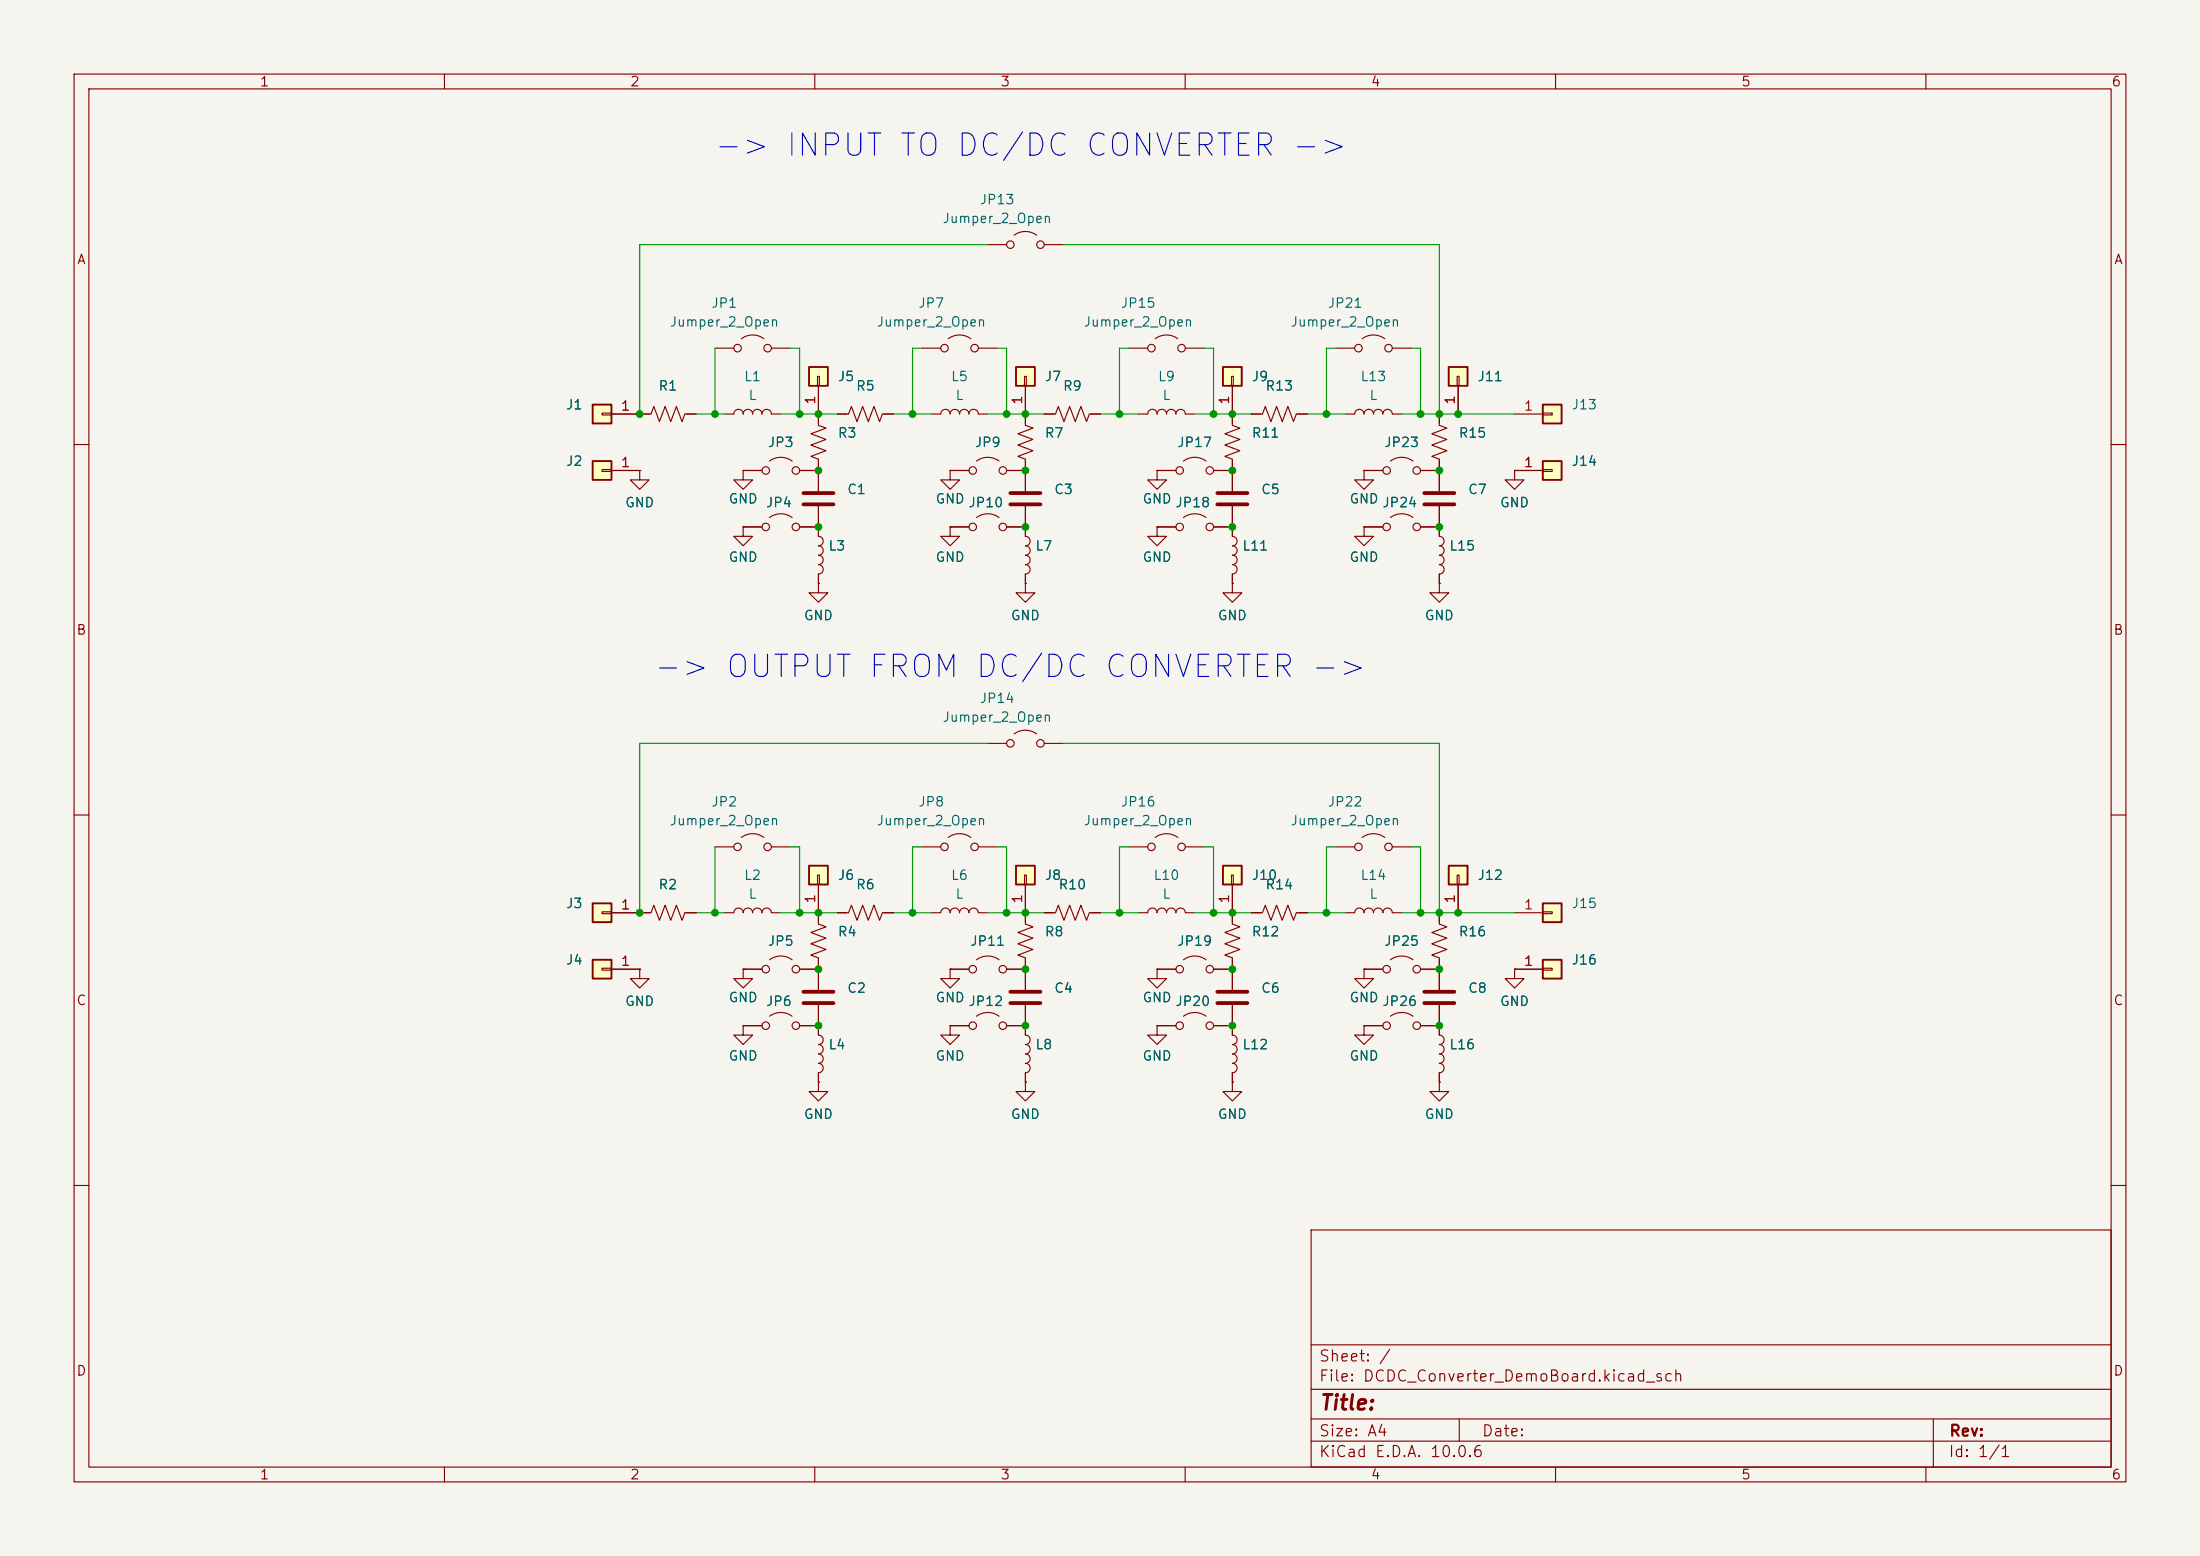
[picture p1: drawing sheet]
<svg xmlns="http://www.w3.org/2000/svg" width="297mm" height="210mm" viewBox="0 0 297 210" stroke-linecap="round" stroke-linejoin="round" font-family="sans-serif">
<path d="M0 0h297v210h-297z" fill="#f5f4ef" stroke="#f5f4ef" stroke-width=".14"/>
<g fill="none" stroke="#840000" stroke-width=".15">
<path d="M10 10h277v190h-277zM12 12h273v186h-273zM60 10v2M110 10v2M160 10v2M210 10v2M260 10v2M10 60h2M285 60h2M10 110h2M285 110h2M110.5 123.2v1.5l1 .4-2 .8 2 .7-2 .8 2 .7-2 .8 1 .4v1.5"/>
<path d="M10 160h2M177 166h108v32h-108zM285 160h2M60 198v2M110 198v2M160 198v2M177 194.5h108M177 191.5h108M177 187.5h108M177 181.5h108M197 191.5v3M210 198v2"/>
<path d="M260 198v2M261 191.5v6.5"/>
</g>
<path d="M165.1 116.8h2.5v2.6h-2.5z" fill="#ffffc2"/>
<path d="M165.1 116.8h2.5v2.6h-2.5z" fill="none" stroke="#840000" stroke-width=".25"/>
<g fill="none" stroke="#840000" stroke-width=".15">
<path d="M152.4 114.3h2.5M156 113a2.54 2.54 0 0 1 3 0M160 114.3h2.6M166.2 118.1h.3v1.3h-.3zM166.4 119.4v3.8M168.9 123.2h1.5l.4-1 .8 2 .7-2 .8 2 .8-2 .7 2 .4-1h1.5"/>
<circle cx="155.4" cy="114.3" r=".51"/>
<circle cx="159.5" cy="114.3" r=".51"/>
</g>
<path d="M137.2 116.8h2.5v2.6h-2.5z" fill="#ffffc2"/>
<path d="M137.2 116.8h2.5v2.6h-2.5z" fill="none" stroke="#840000" stroke-width=".25"/>
<g fill="none" stroke="#840000" stroke-width=".15">
<path d="M136.9 99.1a2.54 2.54 0 0 1 3.1 0M124.5 114.3h2.5M128 113a2.54 2.54 0 0 1 3.1 0M132.1 114.3h2.5M133.3 100.3h2.6M138.3 118.1h.3v1.3h-.3zM138.4 119.4v5.3l1 .4-2 .8 2 .7-2 .8 2 .7-2 .8 1 .4v4.3M141 100.3h2.5M180.3 114.3h2.6M183.9 113a2.54 2.54 0 0 1 3 0M188 114.3h2.5M113 123.2h1.6l.3-1 .8 2 .8-2 .7 2 .8-2 .7 2 .4-1h1.5"/>
<path d="M125.7 123.2h1.3a.64 .64 0 0 1 .6-.6 .64 .64 0 0 1 .7 .6 .64 .64 0 0 1 .6-.6 .64 .64 0 0 1 .6 .6 .64 .64 0 0 1 .7-.6 .64 .64 0 0 1 .6 .6 .64 .64 0 0 1 .6-.6 .64 .64 0 0 1 .7 .6h1.2M128.3 130.8v1.3h1.2l-1.2 1.3-1.3-1.3h1.3M128.3 130.8h.1M128.3 138.4h2.5M128.3 130.8h2.5M131.8 129.5a2.54 2.54 0 0 1 3.1 0M131.8 137.2a2.54 2.54 0 0 1 3.1 0M135.9 138.4h2.5M135.9 130.8h2.5M138.4 135.6v4.1a.64 .64 0 0 1 .7 .6 .64 .64 0 0 1-.7 .7 .64 .64 0 0 1 .7 .6 .64 .64 0 0 1-.7 .6M156.2 138.4v1.3h1.3l-1.3 1.3-1.3-1.3h1.3M156.2 138.4h.1"/>
<path d="M156.2 138.4h2.5M159.8 137.2a2.54 2.54 0 0 1 3 0M163.8 138.4h2.6M138.4 142.2a.64 .64 0 0 1 .7 .7 .64 .64 0 0 1-.7 .6 .64 .64 0 0 1 .7 .7 .64 .64 0 0 1-.7 .6v1.3"/>
<circle cx="127.5" cy="114.3" r=".51"/>
<circle cx="131.6" cy="114.3" r=".51"/>
<circle cx="136.4" cy="100.3" r=".51"/>
<circle cx="140.5" cy="100.3" r=".51"/>
<circle cx="183.4" cy="114.3" r=".51"/>
<circle cx="187.5" cy="114.3" r=".51"/>
<circle cx="131.3" cy="130.8" r=".51"/>
<circle cx="131.3" cy="138.4" r=".51"/>
<circle cx="135.4" cy="130.8" r=".51"/>
<circle cx="135.4" cy="138.4" r=".51"/>
<circle cx="159.3" cy="138.4" r=".51"/>
<circle cx="163.3" cy="138.4" r=".51"/>
</g>
<path d="M136.4 133.9h4.1M136.4 135.4h4.1" fill="none" stroke="#840000" stroke-width=".51"/>
<path d="M109.2 116.8h2.6v2.6h-2.6z" fill="#ffffc2"/>
<path d="M109.2 116.8h2.6v2.6h-2.6z" fill="none" stroke="#840000" stroke-width=".25"/>
<g fill="none" stroke="#840000" stroke-width=".15">
<path d="M110.4 118.1h.2v1.3h-.2zM110.5 119.4v3.8M110.5 130.8v2.8M110.5 135.6v2.8M156.2 130.8v1.3h1.3l-1.3 1.3-1.3-1.3h1.3M156.2 130.8h.1M184.1 138.4v1.3h1.3l-1.3 1.3-1.2-1.3h1.2M184.1 138.4h.1M184.1 130.8v1.3h1.3l-1.3 1.3-1.2-1.3h1.2M184.1 130.8h.1M184.1 138.4h2.6M184.1 130.8h2.6"/>
<path d="M187.7 137.2a2.54 2.54 0 0 1 3.1 0M187.7 129.5a2.54 2.54 0 0 1 3.1 0M191.8 138.4h2.5M191.8 130.8h2.5M194.3 135.6v4.1a.64 .64 0 0 1 .7 .6 .64 .64 0 0 1-.7 .7 .64 .64 0 0 1 .7 .6 .64 .64 0 0 1-.7 .6M194.3 123.2v1.5l1 .4-2 .8 2 .7-2 .8 2 .7-2 .8 1 .4v4.3M204.5 130.8v1.3h1.2l-1.2 1.3-1.3-1.3h1.3M204.5 130.8h.1M138.4 146.1v1.2h1.3l-1.3 1.3-1.2-1.3h1.2M138.4 146.1h.1M166.4 146.1v1.2h1.2l-1.2 1.3-1.3-1.3h1.3M166.4 146.1h.1"/>
<path d="M194.3 142.2a.64 .64 0 0 1 .7 .7 .64 .64 0 0 1-.7 .6 .64 .64 0 0 1 .7 .7 .64 .64 0 0 1-.7 .6v1.3"/>
<circle cx="187.2" cy="138.4" r=".51"/>
<circle cx="187.2" cy="130.8" r=".51"/>
<circle cx="191.3" cy="138.4" r=".51"/>
<circle cx="191.3" cy="130.8" r=".51"/>
</g>
<path d="M108.5 133.9h4M108.5 135.4h4M192.3 133.9h4M192.3 135.4h4" fill="none" stroke="#840000" stroke-width=".51"/>
<path d="M80 121.9h2.5v2.6h-2.5z" fill="#ffffc2"/>
<path d="M80 121.9h2.5v2.6h-2.5z" fill="none" stroke="#840000" stroke-width=".25"/>
<path d="M86.4 63.5v1.3h-1.3l1.3 1.2 1.2-1.2h-1.2M86.4 63.5h.1M81.3 123.1h1.2v.2h-1.2zM82.5 123.2h3.9" fill="none" stroke="#840000" stroke-width=".15"/>
<path d="M80 54.6h2.5v2.6h-2.5z" fill="#ffffc2"/>
<path d="M80 54.6h2.5v2.6h-2.5z" fill="none" stroke="#840000" stroke-width=".25"/>
<path d="M81.3 55.8h1.2v.2h-1.2zM82.5 55.9h3.9" fill="none" stroke="#840000" stroke-width=".15"/>
<path d="M80 62.2h2.5v2.6h-2.5z" fill="#ffffc2"/>
<path d="M80 62.2h2.5v2.6h-2.5z" fill="none" stroke="#840000" stroke-width=".25"/>
<path d="M86.4 55.9h1.5l.4-1 .7 2 .8-2 .8 2 .7-2 .8 2 .4-1h1.5M113 55.9h1.6l.3-1 .8 2 .8-2 .7 2 .8-2 .7 2 .4-1h1.5M81.3 63.4h1.2v.2h-1.2zM82.5 63.5h3.9M194.3 146.1v1.2h1.3l-1.3 1.3-1.3-1.3h1.3M194.3 146.1h.1" fill="none" stroke="#840000" stroke-width=".15"/>
<path d="M109.2 49.5h2.6v2.6h-2.6z" fill="#ffffc2"/>
<path d="M109.2 49.5h2.6v2.6h-2.6z" fill="none" stroke="#840000" stroke-width=".25"/>
<g fill="none" stroke="#840000" stroke-width=".15">
<path d="M97.8 55.9h1.3a.64 .64 0 0 1 .6-.7 .64 .64 0 0 1 .6 .7 .64 .64 0 0 1 .7-.7 .64 .64 0 0 1 .6 .7 .64 .64 0 0 1 .6-.7 .64 .64 0 0 1 .7 .7 .64 .64 0 0 1 .6-.7 .64 .64 0 0 1 .6 .7h1.3M110.4 50.8h.2v1.3h-.2zM110.5 52.1v5.3l1 .4-2 .7 2 .8-2 .8 2 .7-2 .8 1 .4v1.5h-2.6M100.3 63.5v1.3h1.3l-1.3 1.2-1.2-1.2h1.2M100.3 63.5h.1M100.3 63.5h2.6M103.9 62.2a2.54 2.54 0 0 1 3 0M166.4 63.5v2.8M166.4 68.3v2.8M156.2 130.8h2.5M159.8 129.5a2.54 2.54 0 0 1 3 0M163.8 130.8h2.6"/>
<path d="M166.4 135.6v4.1a.64 .64 0 0 1 .6 .6 .64 .64 0 0 1-.6 .7 .64 .64 0 0 1 .6 .6 .64 .64 0 0 1-.6 .6M166.4 123.2v1.5l1 .4-2 .8 2 .7-2 .8 2 .7-2 .8 1 .4v4.3M166.4 142.2a.64 .64 0 0 1 .6 .7 .64 .64 0 0 1-.6 .6 .64 .64 0 0 1 .6 .7 .64 .64 0 0 1-.6 .6v1.3"/>
<circle cx="103.4" cy="63.5" r=".51"/>
<circle cx="107.4" cy="63.5" r=".51"/>
<circle cx="159.3" cy="130.8" r=".51"/>
<circle cx="163.3" cy="130.8" r=".51"/>
</g>
<path d="M164.3 66.5h4.1M164.3 68.1h4.1M164.3 133.9h4.1M164.3 135.4h4.1" fill="none" stroke="#840000" stroke-width=".51"/>
<path d="M80 129.5h2.5v2.6h-2.5z" fill="#ffffc2"/>
<path d="M80 129.5h2.5v2.6h-2.5z" fill="none" stroke="#840000" stroke-width=".25"/>
<g fill="none" stroke="#840000" stroke-width=".15">
<path d="M96.5 47h2.6M100.1 45.7a2.54 2.54 0 0 1 3 0M104.1 47h2.6M125.7 55.9h1.3a.64 .64 0 0 1 .6-.7 .64 .64 0 0 1 .7 .7 .64 .64 0 0 1 .6-.7 .64 .64 0 0 1 .6 .7 .64 .64 0 0 1 .7-.7 .64 .64 0 0 1 .6 .7 .64 .64 0 0 1 .6-.7 .64 .64 0 0 1 .7 .7h1.2M138.4 55.9v1.5l1 .4-2 .7 2 .8-2 .8 2 .7-2 .8 1 .4v4.3M152.4 47h2.5M153.7 55.9h1.2a.64 .64 0 0 1 .7-.7 .64 .64 0 0 1 .6 .7 .64 .64 0 0 1 .6-.7 .64 .64 0 0 1 .7 .7 .64 .64 0 0 1 .6-.7 .64 .64 0 0 1 .6 .7 .64 .64 0 0 1 .7-.7 .64 .64 0 0 1 .6 .7h1.3M156 45.7a2.54 2.54 0 0 1 3 0M160 47h2.6M166.4 55.9v1.5l1 .4-2 .7 2 .8-2 .8 2 .7-2 .8 1 .4v1.5h-2.6M168.9 55.9h1.5l.4-1 .8 2 .7-2 .8 2 .8-2 .7 2 .4-1h1.5M180.3 47h2.6"/>
<path d="M181.6 55.9h1.3a.64 .64 0 0 1 .6-.7 .64 .64 0 0 1 .6 .7 .64 .64 0 0 1 .7-.7 .64 .64 0 0 1 .6 .7 .64 .64 0 0 1 .7-.7 .64 .64 0 0 1 .6 .7 .64 .64 0 0 1 .6-.7 .64 .64 0 0 1 .7 .7h1.2M183.9 45.7a2.54 2.54 0 0 1 3 0M188 47h2.5M194.3 55.9v1.5l1 .4-2 .7 2 .8-2 .8 2 .7-2 .8 1 .4v1.5M100.3 71.1v1.3h1.3l-1.3 1.3-1.2-1.3h1.2M100.3 71.1h.1M100.3 71.1h2.6M103.9 69.9a2.54 2.54 0 0 1 3 0M107.9 71.1h2.6v1.3a.64 .64 0 0 1 .6 .6 .64 .64 0 0 1-.6 .7 .64 .64 0 0 1 .6 .6 .64 .64 0 0 1-.6 .6 .64 .64 0 0 1 .6 .7 .64 .64 0 0 1-.6 .6 .64 .64 0 0 1 .6 .6 .64 .64 0 0 1-.6 .7M110.5 77.5v1.2M128.3 71.1v1.3h1.2l-1.2 1.3-1.3-1.3h1.3M128.3 71.1h.1"/>
<path d="M128.3 63.5v1.3h1.2l-1.2 1.2-1.3-1.2h1.3M128.3 63.5h.1M128.3 71.1h2.5M131.8 69.9a2.54 2.54 0 0 1 3.1 0M135.9 71.1h2.5M138.4 68.3v4.1a.64 .64 0 0 1 .7 .6 .64 .64 0 0 1-.7 .7 .64 .64 0 0 1 .7 .6 .64 .64 0 0 1-.7 .6 .64 .64 0 0 1 .7 .7 .64 .64 0 0 1-.7 .6 .64 .64 0 0 1 .7 .6 .64 .64 0 0 1-.7 .7M138.4 78.7v1.3h1.3l-1.3 1.3-1.2-1.3h1.2M138.4 78.7h.1M138.4 77.5v1.2M156.2 63.5v1.3h1.3l-1.3 1.2-1.3-1.2h1.3M156.2 63.5h.1M156.2 63.5h2.5"/>
<path d="M156.2 71.1h2.5M159.8 62.2a2.54 2.54 0 0 1 3 0M159.8 69.9a2.54 2.54 0 0 1 3 0M163.8 71.1h2.6M96.5 114.3h2.6M100.1 113a2.54 2.54 0 0 1 3 0M104.1 114.3h2.6M81.3 130.7h1.2v.2h-1.2zM82.5 130.8h3.9M86.4 130.8v1.3h-1.3l1.3 1.3 1.2-1.3h-1.2M86.4 130.8h.1M86.4 123.2h1.5l.4-1 .7 2 .8-2 .8 2 .7-2 .8 2 .4-1h1.5"/>
<path d="M97.8 123.2h1.3a.64 .64 0 0 1 .6-.6 .64 .64 0 0 1 .6 .6 .64 .64 0 0 1 .7-.6 .64 .64 0 0 1 .6 .6 .64 .64 0 0 1 .6-.6 .64 .64 0 0 1 .7 .6 .64 .64 0 0 1 .6-.6 .64 .64 0 0 1 .6 .6h1.3M100.3 130.8v1.3h1.3l-1.3 1.3-1.2-1.3h1.2M100.3 130.8h.1M100.3 138.4v1.3h1.3l-1.3 1.3-1.2-1.3h1.2M100.3 138.4h.1M100.3 130.8h2.6M100.3 138.4h2.6M103.9 137.2a2.54 2.54 0 0 1 3 0M103.9 129.5a2.54 2.54 0 0 1 3 0M107.9 138.4h2.6v1.3a.64 .64 0 0 1 .6 .6 .64 .64 0 0 1-.6 .7 .64 .64 0 0 1 .6 .6 .64 .64 0 0 1-.6 .6M107.9 130.8h2.6M128.3 138.4v1.3h1.2l-1.2 1.3-1.3-1.3h1.3"/>
<path d="M128.3 138.4h.1M141 123.2h1.5l.4-1 .7 2 .8-2 .8 2 .7-2 .8 2 .4-1h1.5M153.7 123.2h1.2a.64 .64 0 0 1 .7-.6 .64 .64 0 0 1 .6 .6 .64 .64 0 0 1 .6-.6 .64 .64 0 0 1 .7 .6 .64 .64 0 0 1 .6-.6 .64 .64 0 0 1 .6 .6 .64 .64 0 0 1 .7-.6 .64 .64 0 0 1 .6 .6h1.3M110.5 146.1v1.2h1.3l-1.3 1.3-1.3-1.3h1.3M110.5 146.1h.1M110.5 142.2a.64 .64 0 0 1 .6 .7 .64 .64 0 0 1-.6 .6 .64 .64 0 0 1 .6 .7 .64 .64 0 0 1-.6 .6v1.3"/>
<circle cx="99.6" cy="47" r=".51"/>
<circle cx="103.6" cy="47" r=".51"/>
<circle cx="155.4" cy="47" r=".51"/>
<circle cx="159.5" cy="47" r=".51"/>
<circle cx="183.4" cy="47" r=".51"/>
<circle cx="187.5" cy="47" r=".51"/>
<circle cx="103.4" cy="71.1" r=".51"/>
<circle cx="107.4" cy="71.1" r=".51"/>
<circle cx="131.3" cy="71.1" r=".51"/>
<circle cx="135.4" cy="71.1" r=".51"/>
<circle cx="159.3" cy="63.5" r=".51"/>
<circle cx="159.3" cy="71.1" r=".51"/>
<circle cx="163.3" cy="63.5" r=".51"/>
<circle cx="163.3" cy="71.1" r=".51"/>
<circle cx="99.6" cy="114.3" r=".51"/>
<circle cx="103.6" cy="114.3" r=".51"/>
<circle cx="103.4" cy="130.8" r=".51"/>
<circle cx="103.4" cy="138.4" r=".51"/>
<circle cx="107.4" cy="138.4" r=".51"/>
<circle cx="107.4" cy="130.8" r=".51"/>
</g>
<path d="M136.4 66.5h4.1M136.4 68.1h4.1" fill="none" stroke="#840000" stroke-width=".51"/>
<path d="M165.1 49.5h2.5v2.6h-2.5z" fill="#ffffc2"/>
<path d="M165.1 49.5h2.5v2.6h-2.5z" fill="none" stroke="#840000" stroke-width=".25"/>
<g fill="none" stroke="#840000" stroke-width=".15">
<path d="M166.2 50.8h.3v1.3h-.3zM166.4 52.1v3.8M110.5 78.7v1.3h1.3l-1.3 1.3-1.3-1.3h1.3M110.5 78.7h.1M110.5 63.5v2.8M110.5 68.3v2.8M128.3 63.5h2.5M131.8 62.2a2.54 2.54 0 0 1 3.1 0M135.9 63.5h2.5"/>
<circle cx="131.3" cy="63.5" r=".51"/>
<circle cx="135.4" cy="63.5" r=".51"/>
</g>
<path d="M108.5 66.5h4M108.5 68.1h4" fill="none" stroke="#840000" stroke-width=".51"/>
<path d="M195.6 49.5h2.5v2.6h-2.5z" fill="#ffffc2"/>
<path d="M195.6 49.5h2.5v2.6h-2.5z" fill="none" stroke="#840000" stroke-width=".25"/>
<path d="M196.7 50.8h.3v1.3h-.3zM196.8 52.1v3.8M181.6 123.2h1.3a.64 .64 0 0 1 .6-.6 .64 .64 0 0 1 .6 .6 .64 .64 0 0 1 .7-.6 .64 .64 0 0 1 .6 .6 .64 .64 0 0 1 .7-.6 .64 .64 0 0 1 .6 .6 .64 .64 0 0 1 .6-.6 .64 .64 0 0 1 .7 .6h1.2" fill="none" stroke="#840000" stroke-width=".15"/>
<path d="M137.2 49.5h2.5v2.6h-2.5z" fill="#ffffc2"/>
<path d="M137.2 49.5h2.5v2.6h-2.5z" fill="none" stroke="#840000" stroke-width=".25"/>
<g fill="none" stroke="#840000" stroke-width=".15">
<path d="M133.3 33h2.6M136.9 31.8a2.54 2.54 0 0 1 3.1 0M141 33h2.5M124.5 47h2.5M128 45.7a2.54 2.54 0 0 1 3.1 0M132.1 47h2.5M138.3 50.8h.3v1.3h-.3zM138.4 52.1v3.8M141 55.9h1.5l.4-1 .7 2 .8-2 .8 2 .7-2 .8 2 .4-1h1.5M156.2 71.1v1.3h1.3l-1.3 1.3-1.3-1.3h1.3M156.2 71.1h.1M166.4 71.1v1.3a.64 .64 0 0 1 .6 .6 .64 .64 0 0 1-.6 .7 .64 .64 0 0 1 .6 .6 .64 .64 0 0 1-.6 .6 .64 .64 0 0 1 .6 .7 .64 .64 0 0 1-.6 .6 .64 .64 0 0 1 .6 .6 .64 .64 0 0 1-.6 .7"/>
<path d="M166.4 78.7v1.3h1.2l-1.2 1.3-1.3-1.3h1.3M166.4 78.7h.1M166.4 77.5v1.2"/>
<circle cx="136.4" cy="33" r=".51"/>
<circle cx="140.5" cy="33" r=".51"/>
<circle cx="127.5" cy="47" r=".51"/>
<circle cx="131.6" cy="47" r=".51"/>
</g>
<path d="M195.6 116.8h2.5v2.6h-2.5z" fill="#ffffc2"/>
<path d="M195.6 116.8h2.5v2.6h-2.5z" fill="none" stroke="#840000" stroke-width=".25"/>
<path d="M196.7 118.1h.3v1.3h-.3zM196.8 119.4v3.8" fill="none" stroke="#840000" stroke-width=".15"/>
<path d="M208.3 121.9h2.5v2.6h-2.5z" fill="#ffffc2"/>
<path d="M208.3 121.9h2.5v2.6h-2.5z" fill="none" stroke="#840000" stroke-width=".25"/>
<path d="M204.5 123.2h3.8M208.3 123.1h1.2v.2h-1.2z" fill="none" stroke="#840000" stroke-width=".15"/>
<path d="M208.3 129.5h2.5v2.6h-2.5z" fill="#ffffc2"/>
<path d="M208.3 129.5h2.5v2.6h-2.5z" fill="none" stroke="#840000" stroke-width=".25"/>
<path d="M204.5 130.8h3.8M208.3 130.7h1.2v.2h-1.2z" fill="none" stroke="#840000" stroke-width=".15"/>
<path d="M208.3 54.6h2.5v2.6h-2.5z" fill="#ffffc2"/>
<path d="M208.3 54.6h2.5v2.6h-2.5z" fill="none" stroke="#840000" stroke-width=".25"/>
<path d="M204.5 55.9h3.8M208.3 55.8h1.2v.2h-1.2z" fill="none" stroke="#840000" stroke-width=".15"/>
<path d="M208.3 62.2h2.5v2.6h-2.5z" fill="#ffffc2"/>
<path d="M208.3 62.2h2.5v2.6h-2.5z" fill="none" stroke="#840000" stroke-width=".25"/>
<g fill="none" stroke="#840000" stroke-width=".15">
<path d="M82.5 55.9h5.1M92.7 55.9h1.3M110.5 52.1v5.1M113 55.9h1.3M119.4 55.9h1.2M138.4 52.1v5.1M141 55.9h1.2M147.3 55.9h1.3M166.4 52.1v5.1M168.9 55.9h1.3M175.3 55.9h1.2M194.3 55.9v1.3"/>
<path d="M196.8 52.1v3.8M82.5 63.5h3.9M86.4 63.5h.1M100.3 71.1h.1M100.3 63.5h.1M100.3 63.5h2.6M100.3 71.1h2.6M107.9 63.5h2.6M107.9 71.1h2.6M110.5 78.7h.1M110.5 62.2v4.1M110.5 68.3v4.1"/>
<path d="M110.5 77.5v1.2M128.3 63.5h.1M128.3 71.1h.1M128.3 63.5h2.5M128.3 71.1h2.5M135.9 63.5h2.5M135.9 71.1h2.5M138.4 78.7h.1M138.4 62.2v4.1M138.4 68.3v4.1M138.4 77.5v1.2M156.2 63.5h.1"/>
<path d="M156.2 71.1h.1M156.2 63.5h2.5M156.2 71.1h2.5M163.8 63.5h2.6M163.8 71.1h2.6M166.4 78.7h.1M166.4 62.2v4.1M166.4 68.3v4.1M166.4 77.5v1.2M184.1 71.1v1.3h1.3l-1.3 1.3-1.2-1.3h1.2M184.1 71.1h.1M184.1 63.5v1.3h1.3l-1.3 1.2-1.2-1.2h1.2"/>
<path d="M184.1 63.5h.1M184.1 63.5h2.6M184.1 71.1h2.6M187.7 62.2a2.54 2.54 0 0 1 3.1 0M187.7 69.9a2.54 2.54 0 0 1 3.1 0M191.8 63.5h2.5M191.8 71.1h2.5M194.3 78.7v1.3h1.3l-1.3 1.3-1.3-1.3h1.3M194.3 78.7h.1M194.3 68.3v4.1a.64 .64 0 0 1 .7 .6 .64 .64 0 0 1-.7 .7 .64 .64 0 0 1 .7 .6 .64 .64 0 0 1-.7 .6 .64 .64 0 0 1 .7 .7 .64 .64 0 0 1-.7 .6 .64 .64 0 0 1 .7 .6 .64 .64 0 0 1-.7 .7M194.3 62.2v4.1M194.3 77.5v1.2"/>
<path d="M204.5 63.5v1.3h1.2l-1.2 1.2-1.3-1.2h1.3M204.5 63.5h.1M204.5 63.5h3.8M208.3 63.4h1.2v.2h-1.2zM110.5 119.4v5.1M138.4 119.4v5.1M166.4 119.4v5.1M196.8 119.4v3.8M82.5 130.8h3.9M82.5 123.2h5.1M86.4 130.8h.1M92.7 123.2h1.3"/>
<path d="M100.3 138.4h.1M100.3 130.8h.1M100.3 130.8h2.6M100.3 138.4h2.6M107.9 130.8h2.6M107.9 138.4h2.6M110.5 129.5v4.1M110.5 135.6v4.1M113 123.2h1.3M119.4 123.2h1.2M128.3 130.8h.1M128.3 138.4h.1"/>
<path d="M128.3 130.8h2.5M128.3 138.4h2.5M135.9 130.8h2.5M135.9 138.4h2.5M138.4 129.5v4.1M138.4 135.6v4.1M141 123.2h1.2M147.3 123.2h1.3M156.2 138.4h.1M156.2 130.8h.1M156.2 130.8h2.5M156.2 138.4h2.5"/>
<path d="M163.8 130.8h2.6M163.8 138.4h2.6M166.4 129.5v4.1M166.4 135.6v4.1M168.9 123.2h1.3M175.3 123.2h1.2M184.1 130.8h.1M184.1 138.4h.1M184.1 130.8h2.6M184.1 138.4h2.6M191.8 130.8h2.5M191.8 138.4h2.5"/>
<path d="M194.3 123.2v1.3M194.3 129.5v4.1M194.3 135.6v4.1M204.5 130.8h.1M204.5 130.8h3.8M110.5 146.1h.1M110.5 144.8v1.3M138.4 146.1h.1M138.4 144.8v1.3M166.4 146.1h.1M166.4 144.8v1.3M194.3 146.1h.1"/>
<path d="M194.3 144.8v1.3"/>
<circle cx="187.2" cy="71.1" r=".51"/>
<circle cx="187.2" cy="63.5" r=".51"/>
<circle cx="191.3" cy="71.1" r=".51"/>
<circle cx="191.3" cy="63.5" r=".51"/>
</g>
<path d="M192.3 66.5h4M192.3 68.1h4" fill="none" stroke="#840000" stroke-width=".51"/>
<g fill="none" stroke="#009600" stroke-width=".15">
<path d="M133.3 33h-46.9v22.9M143.5 33h50.8v22.9M94 55.9h3.8M96.5 47v8.9M105.4 55.9h7.6M106.7 47h1.2v8.9M120.6 55.9h5.1M124.5 47h-1.3v8.9M133.3 55.9h7.7M134.6 47h1.3v8.9M148.6 55.9h5.1M152.4 47h-1.3v8.9"/>
<path d="M161.3 55.9h7.6M162.6 47h1.2v8.9M176.5 55.9h5.1M180.3 47h-1.2v8.9M189.2 55.9h15.3M190.5 47h1.3v8.9M96.5 114.3v8.9M106.7 114.3h1.2v8.9M124.5 114.3h-1.3v8.9M133.3 100.3h-46.9v22.9M134.6 114.3h1.3v8.9M143.5 100.3h50.8v22.9"/>
<path d="M152.4 114.3h-1.3v8.9M162.6 114.3h1.2v8.9M180.3 114.3h-1.2v8.9M190.5 114.3h1.3v8.9M94 123.2h3.8M105.4 123.2h7.6M120.6 123.2h5.1M133.3 123.2h7.7M148.6 123.2h5.1M161.3 123.2h7.6M176.5 123.2h5.1M189.2 123.2h15.3"/>
</g>
<g fill="#009600" stroke="#009600" stroke-width=".14">
<circle cx="135.9" cy="55.9" r=".46"/>
<circle cx="138.4" cy="63.5" r=".46"/>
<circle cx="110.5" cy="71.1" r=".46"/>
<circle cx="138.4" cy="71.1" r=".46"/>
<circle cx="138.4" cy="55.9" r=".46"/>
<circle cx="191.8" cy="55.9" r=".46"/>
<circle cx="196.8" cy="55.9" r=".46"/>
<circle cx="194.3" cy="55.9" r=".46"/>
<circle cx="194.3" cy="63.5" r=".46"/>
<circle cx="194.3" cy="71.1" r=".46"/>
<circle cx="196.8" cy="123.2" r=".46"/>
<circle cx="194.3" cy="123.2" r=".46"/>
<circle cx="191.8" cy="123.2" r=".46"/>
<circle cx="194.3" cy="130.8" r=".46"/>
<circle cx="179.1" cy="123.2" r=".46"/>
<circle cx="194.3" cy="138.4" r=".46"/>
<circle cx="138.4" cy="130.8" r=".46"/>
<circle cx="138.4" cy="138.4" r=".46"/>
<circle cx="135.9" cy="123.2" r=".46"/>
<circle cx="138.4" cy="123.2" r=".46"/>
<circle cx="123.2" cy="123.2" r=".46"/>
<circle cx="110.5" cy="123.2" r=".46"/>
<circle cx="107.9" cy="123.2" r=".46"/>
<circle cx="110.5" cy="130.8" r=".46"/>
<circle cx="110.5" cy="138.4" r=".46"/>
<circle cx="86.4" cy="123.2" r=".46"/>
<circle cx="96.5" cy="123.2" r=".46"/>
<circle cx="107.9" cy="55.9" r=".46"/>
<circle cx="110.5" cy="55.9" r=".46"/>
<circle cx="110.5" cy="63.5" r=".46"/>
<circle cx="123.2" cy="55.9" r=".46"/>
<circle cx="86.4" cy="55.9" r=".46"/>
<circle cx="96.5" cy="55.9" r=".46"/>
<circle cx="166.4" cy="123.2" r=".46"/>
<circle cx="166.4" cy="130.8" r=".46"/>
<circle cx="163.8" cy="123.2" r=".46"/>
<circle cx="151.1" cy="123.2" r=".46"/>
<circle cx="166.4" cy="138.4" r=".46"/>
<circle cx="151.1" cy="55.9" r=".46"/>
<circle cx="179.1" cy="55.9" r=".46"/>
<circle cx="166.4" cy="55.9" r=".46"/>
<circle cx="163.8" cy="55.9" r=".46"/>
<circle cx="166.4" cy="63.5" r=".46"/>
<circle cx="166.4" cy="71.1" r=".46"/>
</g>
<g font-size="3" fill="#0000c2">
<text x="96.2" y="21.8">-&gt; INPUT TO DC/DC CONVERTER -&gt;</text>
<text x="88" y="92.2">-&gt; OUTPUT FROM DC/DC CONVERTER -&gt;</text>
</g>
<text font-size="2" fill="#840000" x="178" y="190.8">Title:</text>
<g font-size="1.5" fill="#840000">
<text x="178" y="184.1">Sheet: /</text>
<text x="178" y="186.8">File: DCDC_Converter_DemoBoard.kicad_sch</text>
<text x="178" y="197">KiCad E.D.A. 10.0.6</text>
<text x="178" y="194.2">Size: A4</text>
<text x="200" y="194.2">Date:</text>
<text x="263" y="197">Id: 1/1</text>
<text x="263" y="194.2">Rev:</text>
</g>
<g font-size="1.3" fill="#840000">
<text x="35" y="12">1</text>
<text x="85" y="12">2</text>
<text x="135" y="12">3</text>
<text x="185" y="12">4</text>
<text x="235" y="12">5</text>
<text x="285" y="12">6</text>
<text x="10.3" y="36">A</text>
<text x="285.3" y="36">A</text>
<text x="10.2" y="86">B</text>
<text x="285.2" y="86">B</text>
<text x="10.2" y="136">C</text>
<text x="285.2" y="136">C</text>
<text x="10.2" y="186">D</text>
<text x="285.2" y="186">D</text>
<text x="35" y="200">1</text>
<text x="85" y="200">2</text>
<text x="135" y="200">3</text>
<text x="185" y="200">4</text>
<text x="235" y="200">5</text>
<text x="285" y="200">6</text>
</g>
<g font-size="1.3" fill="#006464">
<text x="132.2" y="27.9">JP13</text>
<text x="127.1" y="30.4">Jumper_2_Open</text>
<text x="95.9" y="41.9">JP1</text>
<text x="123.9" y="41.9">JP7</text>
<text x="151.2" y="41.9">JP15</text>
<text x="179.2" y="41.9">JP21</text>
<text x="90.3" y="44.4">Jumper_2_Open</text>
<text x="118.3" y="44.4">Jumper_2_Open</text>
<text x="146.2" y="44.4">Jumper_2_Open</text>
<text x="174.1" y="44.4">Jumper_2_Open</text>
<text x="88.8" y="53">R1</text>
<text x="100.4" y="51.8">L1</text>
<text x="113" y="51.8">J5</text>
<text x="115.5" y="53">R5</text>
<text x="128.3" y="51.8">L5</text>
<text x="141" y="51.8">J7</text>
<text x="143.4" y="53">R9</text>
<text x="156.2" y="51.8">L9</text>
<text x="168.9" y="51.8">J9</text>
<text x="170.7" y="53">R13</text>
<text x="183.6" y="51.8">L13</text>
<text x="199.4" y="51.8">J11</text>
<text x="76.3" y="55.6">J1</text>
<text x="101" y="54.3">L</text>
<text x="113" y="59.4">R3</text>
<text x="128.9" y="54.3">L</text>
<text x="141" y="59.4">R7</text>
<text x="156.8" y="54.3">L</text>
<text x="168.9" y="59.4">R11</text>
<text x="184.8" y="54.3">L</text>
<text x="196.8" y="59.4">R15</text>
<text x="212.1" y="55.6">J13</text>
<text x="76.3" y="63.2">J2</text>
<text x="103.6" y="60.7">JP3</text>
<text x="131.5" y="60.7">JP9</text>
<text x="158.8" y="60.7">JP17</text>
<text x="186.8" y="60.7">JP23</text>
<text x="212.1" y="63.2">J14</text>
<text x="84.3" y="68.8">GND</text>
<text x="98.3" y="68.3">GND</text>
<text x="103.3" y="68.8">JP4</text>
<text x="114.3" y="67">C1</text>
<text x="126.2" y="68.3">GND</text>
<text x="130.6" y="68.8">JP10</text>
<text x="142.2" y="67">C3</text>
<text x="154.1" y="68.3">GND</text>
<text x="158.6" y="68.8">JP18</text>
<text x="170.2" y="67">C5</text>
<text x="182.1" y="68.3">GND</text>
<text x="186.5" y="68.8">JP24</text>
<text x="198.1" y="67">C7</text>
<text x="202.4" y="68.8">GND</text>
<text x="98.3" y="76.1">GND</text>
<text x="111.7" y="74.6">L3</text>
<text x="126.2" y="76.1">GND</text>
<text x="139.7" y="74.6">L7</text>
<text x="154.1" y="76.1">GND</text>
<text x="167.6" y="74.6">L11</text>
<text x="182.1" y="76.1">GND</text>
<text x="195.6" y="74.6">L15</text>
<text x="108.4" y="84">GND</text>
<text x="136.4" y="84">GND</text>
<text x="164.3" y="84">GND</text>
<text x="192.2" y="84">GND</text>
<text x="132.2" y="95.2">JP14</text>
<text x="127.1" y="97.7">Jumper_2_Open</text>
<text x="90.3" y="111.7">Jumper_2_Open</text>
<text x="95.9" y="109.2">JP2</text>
<text x="118.3" y="111.7">Jumper_2_Open</text>
<text x="123.9" y="109.2">JP8</text>
<text x="146.2" y="111.7">Jumper_2_Open</text>
<text x="151.2" y="109.2">JP16</text>
<text x="174.1" y="111.7">Jumper_2_Open</text>
<text x="179.2" y="109.2">JP22</text>
<text x="100.4" y="119.1">L2</text>
<text x="113" y="119.1">J6</text>
<text x="128.3" y="119.1">L6</text>
<text x="141" y="119.1">J8</text>
<text x="155.6" y="119.1">L10</text>
<text x="168.9" y="119.1">J10</text>
<text x="183.6" y="119.1">L14</text>
<text x="199.4" y="119.1">J12</text>
<text x="76.3" y="122.9">J3</text>
<text x="88.8" y="120.3">R2</text>
<text x="101" y="121.6">L</text>
<text x="115.5" y="120.3">R6</text>
<text x="128.9" y="121.6">L</text>
<text x="142.8" y="120.3">R10</text>
<text x="156.8" y="121.6">L</text>
<text x="170.7" y="120.3">R14</text>
<text x="184.8" y="121.6">L</text>
<text x="212.1" y="122.9">J15</text>
<text x="76.3" y="130.5">J4</text>
<text x="103.6" y="128">JP5</text>
<text x="113" y="126.7">R4</text>
<text x="130.9" y="128">JP11</text>
<text x="141" y="126.7">R8</text>
<text x="158.8" y="128">JP19</text>
<text x="168.9" y="126.7">R12</text>
<text x="186.8" y="128">JP25</text>
<text x="196.8" y="126.7">R16</text>
<text x="212.1" y="130.5">J16</text>
<text x="84.3" y="136.1">GND</text>
<text x="98.3" y="135.6">GND</text>
<text x="103.3" y="136.1">JP6</text>
<text x="114.3" y="134.3">C2</text>
<text x="126.2" y="135.6">GND</text>
<text x="130.6" y="136.1">JP12</text>
<text x="142.2" y="134.3">C4</text>
<text x="154.1" y="135.6">GND</text>
<text x="158.6" y="136.1">JP20</text>
<text x="170.2" y="134.3">C6</text>
<text x="182.1" y="135.6">GND</text>
<text x="186.5" y="136.1">JP26</text>
<text x="198.1" y="134.3">C8</text>
<text x="202.4" y="136.1">GND</text>
<text x="98.3" y="143.5">GND</text>
<text x="111.7" y="141.9">L4</text>
<text x="126.2" y="143.5">GND</text>
<text x="139.7" y="141.9">L8</text>
<text x="154.1" y="143.5">GND</text>
<text x="167.6" y="141.9">L12</text>
<text x="182.1" y="143.5">GND</text>
<text x="195.6" y="141.9">L16</text>
<text x="108.4" y="151.3">GND</text>
<text x="136.4" y="151.3">GND</text>
<text x="164.3" y="151.3">GND</text>
<text x="192.2" y="151.3">GND</text>
</g>
<g font-size="1.3" fill="#a90000">
<text x="83.7" y="55.7">1</text>
<text x="110.4" y="54.7" transform="rotate(-90 110.4 54.7)">1</text>
<text x="138.3" y="54.7" transform="rotate(-90 138.3 54.7)">1</text>
<text x="166.2" y="54.7" transform="rotate(-90 166.2 54.7)">1</text>
<text x="196.7" y="54.7" transform="rotate(-90 196.7 54.7)">1</text>
<text x="205.6" y="55.7">1</text>
<text x="83.7" y="63.4">1</text>
<text x="205.6" y="63.4">1</text>
<text x="83.7" y="123.1">1</text>
<text x="110.4" y="122" transform="rotate(-90 110.4 122)">1</text>
<text x="138.3" y="122" transform="rotate(-90 138.3 122)">1</text>
<text x="166.2" y="122" transform="rotate(-90 166.2 122)">1</text>
<text x="196.7" y="122" transform="rotate(-90 196.7 122)">1</text>
<text x="205.6" y="123.1">1</text>
<text x="83.7" y="130.7">1</text>
<text x="205.6" y="130.7">1</text>
</g>
</svg>
